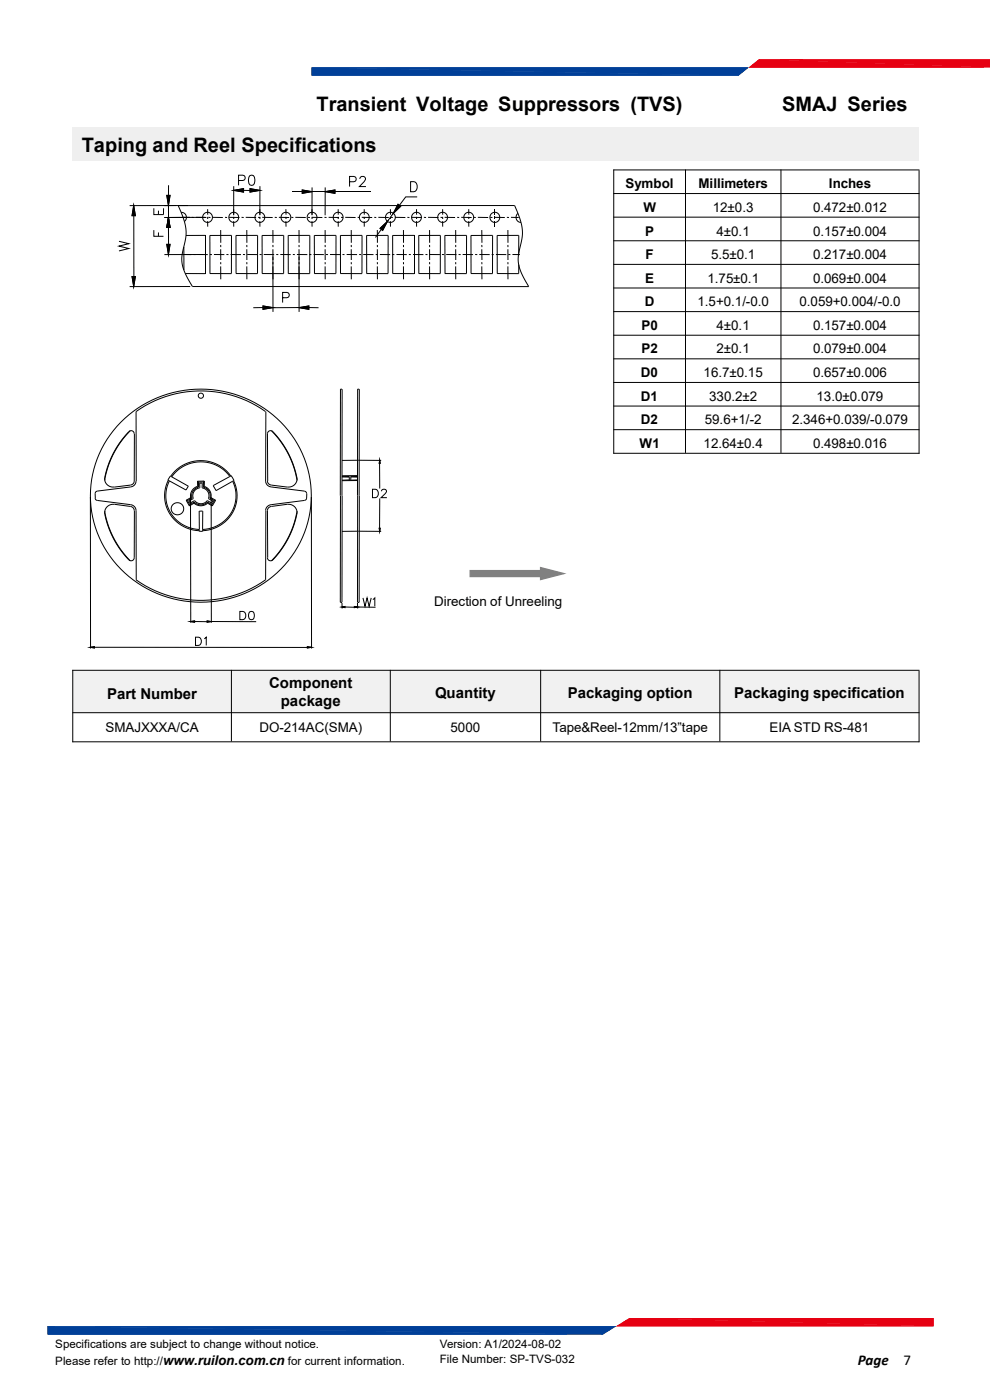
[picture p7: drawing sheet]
<svg xmlns="http://www.w3.org/2000/svg" width="210mm" height="297mm" viewBox="0 0 210 297" stroke-linecap="round" stroke-linejoin="round" font-family="sans-serif">
<path d="M133.6 279.6h64.4" fill="none" stroke="#e60012" stroke-width=".21"/>
<g fill="#e60012">
<path d="M130.7 281.3l2.8-1.7 64.5 1.7z"/>
<path d="M133.6 279.6h64.4v1.7z"/>
</g>
<path d="M10.1 281.4h120.6" fill="none" stroke="#003f98" stroke-width=".21"/>
<path d="M130.7 281.4h67.3" fill="none" stroke="#e60012" stroke-width=".21"/>
<g fill="#003f98">
<path d="M10.1 281.3l117.8 1.8h-117.8z"/>
<path d="M10.1 281.3h120.6l-2.8 1.8z"/>
</g>
<path d="M10.1 283.1h117.8" fill="none" stroke="#003f98" stroke-width=".21"/>
<path d="M161 12.6h49.1" fill="none" stroke="#e60012" stroke-width=".21"/>
<g fill="#e60012">
<path d="M158.8 14.3l2.2-1.7 49.1 1.7z"/>
<path d="M161 12.6h49.1v1.7z"/>
</g>
<path d="M66.1 14.3h92.7" fill="none" stroke="#003f98" stroke-width=".21"/>
<path d="M158.8 14.3h51.3" fill="none" stroke="#e60012" stroke-width=".21"/>
<g fill="#003f98">
<path d="M66.1 14.3l90.6 1.7h-90.6z"/>
<path d="M66.1 14.3h92.7l-2.1 1.7z"/>
</g>
<path d="M66.1 16.1h90.6" fill="none" stroke="#003f98" stroke-width=".21"/>
<path d="M15.4 26.9h179.6v7.1h-179.6z" fill-rule="evenodd" fill="#efefef"/>
<g fill="#f1f1f1">
<path d="M15.5 142.3h33.6v8.9h-33.6z" fill-rule="evenodd"/>
<path d="M49.1 142.3h33.7v8.9h-33.7z" fill-rule="evenodd"/>
<path d="M82.8 142.3h31.9v8.9h-31.9z" fill-rule="evenodd"/>
<path d="M114.7 142.3h38v8.9h-38z" fill-rule="evenodd"/>
<path d="M152.8 142.3h42.1v8.9h-42.1z" fill-rule="evenodd"/>
</g>
<g fill="none" stroke="#000" stroke-width=".21">
<path d="M130.1 36.1h64.9M130.2 36v60.2M145.4 36v60.1M165.7 36v60.1M195 36.1v60.1M130.1 41.1h64.9M130.1 46.1h64.9M130.1 51.1h64.9M130.1 56.1h64.9M130.1 61.1h64.9M130.1 66.1h64.9M130.1 71.1h64.9"/>
<path d="M130.1 76.1h64.9M130.1 81.1h64.9M130.1 86.1h64.9M130.1 91.2h64.9M130.1 96.2h64.9M15.3 142.2h179.7M15.3 151.2h179.7M15.3 157.4h179.7M15.4 142.1v15.4M49.1 142.1v15.2M82.8 142.1v15.2M114.7 142.1v15.2"/>
<path d="M152.7 142.1v15.2M195 142.3v15.2"/>
</g>
<path d="M99.7 121h15v-.6l4.9 1.3-4.9 1.3v-.7h-15z" fill-rule="evenodd" fill="#808080"/>
<path d="M99.7 121.2l.2-.2v1.3l-.2-.1h15.1v.8l-.2-.2 5-1.2v.2l-5-1.3 .2-.1v.8zM99.6 120.9h15.1l-.2 .1v-.8l5.7 1.5-5.7 1.4v-.8l.2 .2h-15.1z" fill="#808080"/>
<path d="M89.6 123.9h35.1v6.9h-35.1z" fill-rule="evenodd" fill="#fff"/>
<g fill="#000">
<path d="M27.2 91.5l.2 .2-2.1 2.5-1.1 1.9-1.3 3-.6 2.2-.2-.1a19.8 19.8 0 0 1 5.1-9.7zM27.5 91.3l.2 .2-2.1 2.4-1.6 2.7-.8 2-.9 3h-.2a19.8 19.8 0 0 1 5.4-10.3zM27.3 91.5a.76 .76 0 0 1 .8-.2 .76 .76 0 0 1 .5 .7h-.2l-.4-.5-.6 .2zM28.8 87.2a23.8 23.8 0 0 1 27.6 0l-.1 .2-3-1.8-3.2-1.4-3.4-.8-3.5-.4-3.5 .2-3.5 .7-3.3 1.2-2 1-2 1.3zM56.9 91.4l.5-.1 .6 .2-.2 .2-.6-.2-.4 .5h-.2zM20.1 105.7h.2l.1 .2 .3 .2-.1 .2-.4-.3zM20.1 104.7h.2v1h-.2zM20.7 106.1l7 .9v.2l-7.1-.9zM20.3 104.2l.3-.1 .1 .2-.3 .2-.1 .2h-.2zM22.1 108.5l.2-.1 .1 .3h-.2zM22.1 101.2l.2 .1 .1 .8 .3 .5 .7 .5 .8 .1v.2a1.88 1.88 0 0 1-2.1-2.2zM22.1 109.1h.2l.6 2.1 1.3 3 1.1 1.9 2.1 2.6-.2 .1a19.8 19.8 0 0 1-5.1-9.7z"/>
<path d="M22.1 108.7h.2l.9 3 1.3 2.9 1.1 1.8 2.1 2.5-.2 .1a20 20 0 0 1-5.4-10.3zM22.2 101.6l.2 .1-.1 .2h-.2zM22.7 107.4l.6-.4 .9-.1v.2l-.8 .1-.7 .5-.3 .5-.1 .9h-.2l.1-.9zM24.2 103.2l3.4-.4 .1 .2-3.4 .4zM27.4 118.7l.6 .1 .4-.5 .2 .1a.77 .77 0 0 1-.5 .6 .77 .77 0 0 1-.8-.1zM28.4 102.1h.2l-.1 .4-.8 .5-.1-.2 .6-.2zM24.3 106.9l3.4 .4-.1 .2-3.4-.4zM28.8 102l.2 .1-.1 .3-.3 .6-.8 .4-.1-.2 .8-.4zM20.6 104.1l7.1-.9v.2l-7 .9zM27.7 107.3l.6 .4 .3 .6h-.2l-.2-.5-.6-.3zM27.8 107l.8 .4 .4 .9h-.2l-.3-.8-.8-.3zM35.7 101.7l-.1 .3z"/>
<path d="M35.7 101.8l.3 .1-.1 .2-.3-.1zM35.6 101.8l.2 .1-.6 1.8-.2 1.9 .4 1.8 .5 1.2 1.1 1.6 1.5 1.2 1.8 .8 2 .3-.1 .2a7.5 7.5 0 0 1-6.6-10.9zM36 101.9l3.5 2-.1 .1-3.5-1.9zM36 101l.2 .1-.5 .8-.2-.1zM35.8 102l.2 .1-.6 1.7-.1 1.8 .3 1.8 .9 1.6 .7 1 1.5 1.1 1.7 .8 1.9 .3-.1 .2a7.3 7.3 0 0 1-6.4-10.4zM36.2 100.9v.3zM36.2 101l.3 .1-.1 .2-.2-.2zM39.5 106l.3 .1-.1 .2-.2-.1zM39.9 103.1l.1 .1-.5 .8-.1-.1zM39.4 106.2l.2-.1 .7 1.2-.2 .1zM39.7 106.3l.1-.2 .6 .9-.2 .1zM36.5 101.1l3.5 1.9-.1 .2-3.5-1.9z"/>
<path d="M40 106.3l.2-.1 .2 .5-.1 .1zM40.1 107.2l1-.5 .1 .1-1 .6zM40.2 107l.2 .1-.1 .3-.2-.1zM40.2 107l.9-.6 .1 .2-.9 .6zM40.3 106.6l.9-.5 .1 .2-.9 .5zM39.4 106l1-.5 .1 .2-1 .5zM40.5 105.5l.2 .1v.2l-.3-.1zM39.7 106.1l.9-.5 .1 .2-.9 .5zM40 106.2l.9-.5 .1 .2-.9 .5zM41.2 106.7l.6 .3 .6 .2 1-.2 .6-.3 .1 .1a2.27 2.27 0 0 1-3 0zM41.3 106.4l.5 .4 .6 .2 1-.2 .5-.4 .2 .2a2.09 2.09 0 0 1-3 0zM41.1 106.5h.2v.3l-.3-.1z"/>
<path d="M41.2 106.3l.2-.2 .4 .4 .8 .3 .6-.1 .7-.6 .2 .2a1.8 1.8 0 0 1-2.9 0zM40.9 103.6l1-.5v.2l-1 .7-.4 .9 .1 .7h-.3l.1-1.1zM42 102l.2 .2-.2 .1-.2-.2zM41.8 102.1h.2v1.1h-.2zM42 103.1l.2 .2-.2 .1-.2-.1zM41.1 103.7l1-.5v.2l-.6 .3-.4 .4-.3 .6v.9l-.2 .1v-1zM42 102.3h.2v1h-.2zM42.3 112.6h.7v.2h-.8zM42.2 112.6l.2 .1zM42.1 112.3h.3v.3h-.3zM41.2 104l.5-.4 .6-.2 .1 .2-.8 .3-.4 .5-.2 .8 .1 .5-.2 .1-.1-.9zM42.3 102.5h.2v1h-.2z"/>
<path d="M42.4 102.4h.5v.2h-.5zM42.9 112.3h.2v.3h-.2zM49.3 102.1h.2a7.3 7.3 0 0 1-6.5 10.3v-.2l1.8-.3 1.7-.7 1.5-1.2 1.1-1.5 .5-1.1 .4-1.7-.2-1.8zM49.5 102l.1-.1a7.5 7.5 0 0 1-6.6 10.8v-.2l1.9-.3 1.7-.8 1.5-1.2 1.2-1.5 .7-1.8 .2-1.8-.3-1.9zM42.2 108.3h.8v.2l-.7 .1zM42.8 102.5h.2v1h-.2zM42.9 112.6l.2 .1zM42.1 102.2h1v.2h-1zM43.1 102.3h.2l-.1 1h-.2zM43.3 102l.1 .1-.2 .2-.1-.1zM43.1 103.3l.2-.2 .1 .2-.2 .1zM41.9 102h1.4v.2h-1.4z"/>
<path d="M43.3 102.1h.2l-.1 1.1h-.2zM43.9 106.5h.2l.1 .2-.3 .1zM44 106.1l.9 .5-.1 .2-.9-.5zM44.1 106.4l.9 .6-.1 .2-.9-.6zM44.1 106.7l1 .5-.1 .2-1-.6zM42.9 103.4a1.78 1.78 0 0 1 1.4 2.4l-.2-.1 .1-.8-.2-.5-.4-.5-.8-.3zM43.2 103.2a1.99 1.99 0 0 1 1.4 2.5l-.2-.1v-.9l-.2-.5-.5-.5-.6-.3zM43.4 103.1a2.2 2.2 0 0 1 1.5 2.5h-.3l.1-.7-.2-.6-.4-.5-.8-.5zM44.5 105.6l.2-.1 .1 .2-.2 .1zM44.9 107.1l.2-.1v.3l-.2 .1zM45.1 106.2l.1 .1-.2 .5-.2-.1zM45.4 106.2l.1 .1-.5 .8-.1-.1z"/>
<path d="M44.3 105.7l.9 .5-.1 .2-.9-.5zM45.6 106.1l.2 .1-.7 1.2-.2-.1zM45.1 103.1l.2-.1 .6 1-.2 .1zM44.6 105.6l.9 .5-.1 .2-.9-.5zM44.8 105.5l1 .5-.1 .2-1-.5zM45.4 106.1l.3-.1 .1 .2-.3 .1zM45.8 104l3.5-2 .1 .2-3.5 2zM37.2 100.1a7.8 7.8 0 0 1 11.6 .9l-.1 .1-1.3-1.4-1.1-.7-1.8-.7-1.3-.2-1.9 .1-1.9 .6-1.6 1-1.3 1.4-.2-.1zM45.2 102.9l3.5-1.9 .1 .2-3.5 1.9zM37 99.9a7.9 7.9 0 0 1 12 1l-.1 .1-.9-1-1.6-1.2-1.9-.7-1.3-.3-2 .1-1.9 .7-1.7 1-1.3 1.5-.2-.1zM48.9 100.8l.1 .2zM48.7 101l.2-.1 .1 .2-.2 .1z"/>
<path d="M49.3 102l.2-.1 .1 .2-.2 .1zM48.9 101l.2-.2 .6 1.1-.2 .1zM49.5 101.9l.2 .1zM56.2 102.1l.2-.1 .4 .8 .7 .4v.2l-.9-.4zM56.6 118.4l.2-.1 .4 .5 .6-.1 .2 .2a.78 .78 0 0 1-.9 .1 .78 .78 0 0 1-.5-.6zM56.6 102.1h.2l.2 .4 .6 .3-.1 .2-.6-.3zM62.9 108.7h.2a19.9 19.9 0 0 1-5.4 10.3l-.2-.1 2.1-2.5 1.6-2.7 .8-2zM57.5 107l7.1-.9v.2l-7.1 .9zM56.6 107.4l.9-.4v.2l-.7 .3-.4 .8h-.2zM57.6 102.8l3.4 .4-.1 .2-3.3-.4zM56.9 107.7l.6-.4 .1 .2-.5 .3-.3 .5h-.2zM62.9 109.1h.2a19.8 19.8 0 0 1-5.1 9.7l-.2-.1 1.5-1.7 1.7-2.8 .9-2z"/>
<path d="M57.6 107.3l3.3-.4 .1 .2-3.4 .4zM62.9 101.3l.2-.1a1.88 1.88 0 0 1-2.1 2.2v-.2l.8-.1 .7-.5 .3-.5zM57.5 91.5l.2-.2a19.8 19.8 0 0 1 5.4 10.3h-.2l-.9-3-1.3-2.9-1.8-2.6zM57.8 91.7l.2-.2a19.8 19.8 0 0 1 5.1 9.7l-.2 .1-1-3.2-.9-2-1.7-2.8zM61 106.9a1.91 1.91 0 0 1 2.1 2.2h-.2l-.1-.9-.3-.5-.7-.5-.8-.1zM62.9 108.4l.2 .1v.2h-.2zM62.9 101.7l.2-.1v.3h-.2zM64.9 105.6l.2 .1-.1 .3-.4 .3-.1-.2 .4-.2zM57.5 103.2l7.1 .9v.2l-7.1-.9zM64.6 104.1l.4 .3 .1 .3h-.2v-.2l-.4-.2zM65 104.7h.2v1h-.3zM28.9 122.9l3 1.8 3.2 1.4 3.4 .8 3.5 .4 3.5-.2 3.5-.7 3.2-1.2 2.1-1 2-1.3 .1 .2a23.9 23.9 0 0 1-27.6 0z"/>
<path d="M42.2 83.9a.45 .45 0 0 0 .9 0 .45 .45 0 0 0-.9 0zM42 83.9a.66 .66 0 0 1 1.3 0 .66 .66 0 0 1-1.3 0z"/>
<path d="M36.5 107.9a1.2 1.2 0 0 0 2.4 0 1.2 1.2 0 0 0-2.4 0zM36.2 107.9a1.45 1.45 0 0 1 2.9 0 1.45 1.45 0 0 1-2.9 0z"/>
<path d="M25.7 89.7l-1.5 1.7-1.4 1.9-1.1 1.9-1 2.1-.7 2.2-.5 2.2-.2 2.3v2.3l.2 2.3 .5 2.2 .7 2.2 1 2.1 1.1 1.9 1.4 1.9 1.5 1.7 1.7 1.6 2.9 2 2 1.1 2.2 1 2.3 .6 2.3 .5 2.3 .2h2.4l2.3-.2 2.3-.5 2.3-.6 2.2-1 2-1.1 2-1.3 1.8-1.4 1.6-1.7 1.4-1.8 1.3-1.9 1.5-3.1 .7-2.2 .5-2.2 .2-2.3v-2.3l-.2-2.3-.5-2.2-.7-2.2-.9-2.1-1.2-1.9-1.3-1.9-2.4-2.5-1.8-1.5-2-1.3-2-1.1-2.2-.9-2.2-.7-2.4-.5-2.3-.2h-2.4l-2.3 .2-2.3 .5-3.4 1.1-2.1 1-2 1.2-1.9 1.4zM25.5 89.5a23.9 23.9 0 0 1 39.2 7.8 22.6 22.6 0 0 1-17.4 30.1 23.3 23.3 0 0 1-28.2-22.2 22.3 22.3 0 0 1 6.4-15.7z"/>
</g>
<path d="M56.4 87.3v14.8M56.8 92v10.1M56.4 108.3v14.7M56.8 108.3v10" fill="none" stroke="#000" stroke-width=".26"/>
<path d="M28.5 92v10.1M28.9 87.3v14.8M19.2 105.4v32.2M28.5 108.3v10M28.9 108.3v14.7M42.3 108.4v3.9M43 108.4v3.9M66.1 105.4v32.2M20 137.3h45.2" fill="none" stroke="#000" stroke-width=".25"/>
<path d="M19.2 137.3l.8-.1v.3z" fill="#f00"/>
<g fill="#000">
<path d="M18.5 137.3l1.6-.2v.5zM19.2 137.2l.8 .2-.1 .1v-.3l.1 .1-.8 .1z"/>
<path d="M18.5 137.3l1.6-.2v.5zM19.2 137.2l.8 .2-.1 .1v-.3l.1 .1-.8 .1z"/>
</g>
<path d="M19.2 137.3l.8-.1v.3z" fill="#000"/>
<path d="M65.2 137.2l.8 .1-.8 .2z" fill="#f00"/>
<g fill="#000">
<path d="M43.3 135.4l.6-.5v2h-.3v-1.7l.2 .1-.4 .3z"/>
<path d="M41.4 135.1h.7a1.02 1.02 0 0 1 .7 1 1.02 1.02 0 0 1-.7 .9h-.7zM41.6 135.2v1.7l-.1-.1h.6l.3-.2 .2-.7-.3-.5-.8-.1z"/>
<path d="M65.2 137.3l.1-.1v.3l-.1-.1 .8-.2v.2zM65.1 137.1l1.6 .2-1.6 .3z"/>
<path d="M65.2 137.3l.1-.1v.3l-.1-.1 .8-.2v.2zM65.1 137.1l1.6 .2-1.6 .3z"/>
</g>
<path d="M65.2 137.2l.8 .1-.8 .2z" fill="#000"/>
<path d="M44.8 105.5v26.6M41.3 131.9h2.6M44.8 131.9h9.5" fill="none" stroke="#000" stroke-width=".25"/>
<path d="M40.4 105.4v26.7" fill="none" stroke="#000" stroke-width=".26"/>
<path d="M40.4 131.9l.9-.2v.3z" fill="#f00"/>
<g fill="#000">
<path d="M39.7 131.9l1.7-.3v.5zM40.4 131.8l.9 .1-.1 .1v-.3l.1 .1-.9 .2z"/>
<path d="M39.7 131.9l1.7-.3v.5zM40.4 131.8l.9 .1-.1 .1v-.3l.1 .1-.9 .2z"/>
</g>
<path d="M40.4 131.9l.9-.2v.3z" fill="#000"/>
<path d="M43.9 131.7l.9 .2-.9 .1z" fill="#f00"/>
<g fill="#000">
<path d="M72.2 82.5l.3-.1 .1 .3h-.4zM75.8 82.5l.4-.1v.3h-.4zM72.5 101.1h1.6v.2h-1.6zM72.5 101.8l1.6-.1v.2l-1.6 .1zM72.5 101h1.6v.2h-1.6zM74 101.1h.2v.8h-.2zM74.4 101.1h1.4v.2h-1.4zM74.3 101.1h.2v.8h-.2zM74.4 101.8l1.4-.1v.2l-1.4 .1zM74.4 101h1.4v.2h-1.4zM72.2 127.7h.4l-.1 .2h-.3zM75.8 127.7h.4v.2h-.4z"/>
<path d="M43.9 131.8l.2-.1v.3l-.2-.1 .9-.1v.2zM43.8 131.6l1.7 .3-1.7 .2z"/>
<path d="M43.9 131.8l.2-.1v.3l-.2-.1 .9-.1v.2zM43.8 131.6l1.7 .3-1.7 .2z"/>
<path d="M50.8 129.6h.7a1.02 1.02 0 0 1 .8 1 1.02 1.02 0 0 1-.8 1h-.7zM50.9 129.8l.1-.1v1.8l-.1-.1 .8-.1 .3-.5-.1-.8-.4-.2z"/>
<path d="M53 129.9l-.2 .6 .1 .6 .2 .2h.5l.2-.6v-.6l-.2-.2zM52.9 129.7a.74 .74 0 0 1 1.1 .3 .93 .93 0 0 1 0 1.1 .93 .93 0 0 1-1.1 .4 1.38 1.38 0 0 1 0-1.8z"/>
</g>
<path d="M43.9 131.7l.9 .2-.9 .1z" fill="#000"/>
<path d="M72.2 82.6v45.2M72.5 97.7h3.3M72.6 82.6v45.2M75.8 82.6v45.2M76 97.7h4.9M76.2 82.6v45.2M80.5 98.3v5.3M72.5 112.7h3.3M72.5 102h3.3M72.5 100.9h3.3M76 112.7h4.9M80.5 105.7v6.4" fill="none" stroke="#000" stroke-width=".25"/>
<path d="M80.6 97.6v.7h-.2z" fill="#f00"/>
<g fill="#000">
<path d="M80.4 97.7h.2v.6l-.2-.1h.2l-.1 .1zM80.5 96.9l.3 1.5h-.5z"/>
<path d="M80.4 97.7h.2v.6l-.2-.1h.2l-.1 .1zM80.5 96.9l.3 1.5h-.5z"/>
</g>
<path d="M80.6 97.6v.7h-.2z" fill="#000"/>
<path d="M80.4 112.1h.2v.6z" fill="#f00"/>
<g fill="#000">
<path d="M80.9 103.9a.69 .69 0 0 1 1.2 .2l-.3 .7-.9 .9-.1-.2h1.3v.2h-1.5l1.3-1.4-.3-.4h-.3l-.3 .3h-.2zM72.4 127.9h.2l.1 1.2h-.2zM75.7 127.9h.2l.1 1.2h-.2z"/>
<path d="M78.9 103.7h.7a1.04 1.04 0 0 1 .8 1 1.04 1.04 0 0 1-.8 1h-.7zM79 103.9l.1-.1v1.8l-.1-.1 .8-.1 .3-.5v-.6l-.3-.4z"/>
<path d="M80.3 112h.5l-.3 1.4zM80.5 112.1l.1 .1h-.2l.2-.1v.6h-.2z"/>
<path d="M80.3 112h.5l-.3 1.4zM80.5 112.1l.1 .1h-.2l.2-.1v.6h-.2z"/>
</g>
<path d="M80.4 112.1h.2v.6z" fill="#000"/>
<path d="M73.2 128.8h2M75.8 128.8h3.9" fill="none" stroke="#000" stroke-width=".26"/>
<path d="M72.6 128.8l.6-.1v.2z" fill="#f00"/>
<g fill="#000">
<path d="M72 128.8l1.3-.3v.5zM72.6 128.7l.6 .1-.1 .1v-.2l.1 .1-.6 .1z"/>
<path d="M72 128.8l1.3-.3v.5zM72.6 128.7l.6 .1-.1 .1v-.2l.1 .1-.6 .1z"/>
</g>
<path d="M72.6 128.8l.6-.1v.2z" fill="#000"/>
<path d="M75.2 128.7l.6 .1-.6 .1z" fill="#f00"/>
<g fill="#000">
<path d="M38.6 46h1.7l-.1 .2h-1.6zM39 53.9h1.6v.2h-1.6zM40.7 46h.4v.2h-.4zM41 53.9h.5l-.1 .2h-.4zM43.9 44.4h.3v1.1h-.2zM43.9 46h.3v.5h-.2zM43.9 46.9h.3v1.2h-.2zM44.2 46h.5l-.1 .2h-.4zM44.5 53.9h.5v.2h-.5zM46.7 52h.2v.4h-.2zM46.7 55.6h.2v.5h-.2zM47.7 46h.5v.2h-.5z"/>
<path d="M48 53.9h.5v.2h-.5zM49.5 44.4h.2v1.1h-.2zM49.5 46h.2v.5h-.2zM49.5 46.9h.2v1.2h-.2zM51.2 46h.5v.2h-.5zM51.5 53.9h.5v.2h-.5zM51.7 40.3h1.3v.2h-1.3zM52.2 52h.3v.4h-.2zM52.2 55.6h.3v.5h-.2zM54.8 46h.4v.2h-.5zM55.1 53.9h.4v.2h-.4zM55 44.4h.2v1.1h-.2z"/>
<path d="M55 46h.2v.5h-.2zM55 46.9h.2v1.2h-.2zM57.8 52h.2v.4h-.2zM57.8 55.6h.2v.5h-.2zM58.3 46h.4v.2h-.4zM58.6 53.9h.4v.2h-.4zM60.5 46h.2l.1 .5h-.2zM60.5 44.4h.2l.1 1.1h-.2zM60.5 46.9h.2l.1 1.2h-.2zM61.8 46h.4v.2h-.4zM62.1 53.9h.5l-.1 .2h-.4zM63.3 52h.2l.1 .4h-.3z"/>
<path d="M63.3 55.6h.2l.1 .5h-.3zM65.3 46h.4v.2h-.4zM65.6 53.9h.5v.2h-.5zM66.1 44.4h.2v1.1h-.2zM66.1 46h.2v.5h-.2zM66.1 46.9h.2v1.2h-.2zM68.8 46h.5v.2h-.5zM68.9 52h.2v.4h-.2zM68.9 55.6h.2v.5h-.2zM69.1 53.9h.5v.2h-.5zM71.6 44.4h.2l.1 1.1h-.3zM71.6 46h.2l.1 .5h-.3z"/>
<path d="M71.6 46.9h.2l.1 1.2h-.3zM72.3 46h.5v.2h-.5zM72.7 53.9h.4v.2h-.4zM74.4 52h.2v.4h-.2zM74.4 55.6h.2v.5h-.2zM75.9 46h.4v.2h-.4zM76.2 53.9h.4v.2h-.4zM77.2 44.4h.2v1.1h-.2zM77.2 46h.2v.5h-.2zM77.2 46.9h.2v1.2h-.2zM79.4 46h.4v.2h-.4zM79.7 53.9h.4v.2h-.4z"/>
<path d="M79.9 52h.3v.4h-.2zM79.9 55.6h.3v.5h-.2zM82.9 46h.4v.2h-.4zM82.7 44.4h.2v1.1h-.2zM82.7 46h.2v.5h-.2zM82.7 46.9h.2v1.2h-.2zM83.2 53.9h.5v.2h-.5zM85.5 52h.2v.4h-.2zM85.5 55.6h.2v.5h-.2zM86.4 46h.5l-.1 .2h-.4zM86.7 53.9h.5l-.1 .2h-.4zM88.2 44.4h.3v1.1h-.2z"/>
<path d="M88.2 46h.3v.5h-.2zM88.2 46.9h.3v1.2h-.2zM89.9 46h.5v.2h-.5zM90.3 53.9h.4v.2h-.4zM91 52h.2v.4h-.2zM91 55.6h.2v.5h-.2zM93.5 46h.4v.2h-.5zM93.8 53.9h.4v.2h-.5zM93.8 44.4h.2v1.1h-.2zM93.8 46h.2v.5h-.2zM93.8 46.9h.2v1.2h-.2zM96.6 52h.2v.4h-.2z"/>
<path d="M96.6 55.6h.2v.5h-.2zM97 46h.4v.2h-.4zM97.3 53.9h.4v.2h-.4zM99.3 44.4h.2l.1 1.1h-.3zM99.3 46h.2l.1 .5h-.3zM99.3 46.9h.2l.1 1.2h-.3zM100.5 46h.4v.2h-.4zM100.8 53.9h.5l-.1 .2h-.4zM102.1 52h.2v.4h-.2zM102.1 55.6h.2v.4l-.2 .1zM104 46h.5l-.1 .2h-.4zM104.3 53.9h.4v.2h-.4z"/>
<path d="M104.9 44.4h.2v1.1h-.2zM104.9 46h.2v.5h-.2zM104.9 46.9h.2v1.2h-.2zM107.5 46h.5v.2h-.5zM107.8 53.9h.5v.2h-.5zM107.6 52h.2l.1 .4h-.2zM107.6 55.6h.2l.1 .5h-.2zM108.4 46h1.6v.2h-1.6zM108.7 53.9h1.6v.2h-1.6zM109.9 56.1h.3l-.1 1.9h-.2zM76.9 126.9l.2-.1 .4 1.8h-.2l.6-2.2 .5 2.2h-.2l.4-1.8 .2 .1-.5 2.2-.5-2.2h.2l-.6 2.2zM79 127.1l.6-.5v2h-.2v-1.8l.2 .1-.5 .4z"/>
<path d="M75.2 128.8l.1-.1v.2l-.1-.1 .6-.1v.2zM75.1 128.5l1.3 .3-1.3 .2z"/>
<path d="M75.2 128.8l.1-.1v.2l-.1-.1 .6-.1v.2zM75.1 128.5l1.3 .3-1.3 .2z"/>
</g>
<path d="M75.2 128.7l.6 .1-.6 .1z" fill="#000"/>
<g fill="none" stroke="#000" stroke-width=".23">
<path d="M49.6 39.5v6.2M55.1 39.5v6.2M41.9 54h2.2M45.4 54h2.2M46.8 48.8v2.7M46.8 52.9v2.3M46.8 56.5v2.7M48.9 54h2.2M52.4 48.8v2.7M52.4 52.9v2.3M52.4 56.5v2.7M52.4 54h2.2"/>
<path d="M55.9 54h2.3M57.9 48.8v2.7M57.9 52.9v2.3M57.9 56.5v2.7M59.5 54h2.2M63 54h2.2M63.4 48.8v2.7M63.4 52.9v2.3M63.4 56.5v2.7M66.5 54h2.2M66.7 58h4.6M69 48.8v2.7"/>
<path d="M69 52.9v2.3M69 56.5v2.7M70 54h2.2M73.5 54h2.2M74.5 48.8v2.7M74.5 52.9v2.3M74.5 56.5v2.7M77 54h2.2M77.8 49.9h4.5v8.1M80.1 48.8v2.7M80.1 52.9v2.3M80.1 56.5v2.7"/>
<path d="M80.6 54h2.2M84.1 54h2.2M85.6 48.8v2.7M85.6 52.9v2.3M85.6 56.5v2.7M87.6 54h2.2M87.9 49.9h-4.6v8.1h4.6M88.8 49.9h4.6v8.1h-4.6zM91.1 54h2.2M91.1 48.8v2.7M91.1 52.9v2.3M91.1 56.5v2.7"/>
<path d="M94.4 49.9h4.6v8.1h-4.6M94.6 54h2.2M96.7 48.8v2.7M96.7 52.9v2.3M96.7 56.5v2.7M98.1 54h2.2M99.9 49.9h4.6v8.1h-4.6zM101.7 54h2.2M105.2 54h2.2M107.7 48.8v2.7M107.7 52.9v2.3M107.7 56.5v2.7"/>
<path d="M110 53.8v-3.9h-4.5v8.1h4.5"/>
</g>
<path d="M87.9 49.9v8.1" fill="none" stroke="#000" stroke-width=".21"/>
<g fill="none" stroke="#000" stroke-width=".25">
<path d="M41.6 46.1h2.2M45.1 46.1h2.2M48.6 46.1h2.2M52.1 46.1h2.2M55.6 46.1h2.2M59.2 46.1h2.1M62.7 46.1h2.2M66.2 46.1h2.2M69.7 46.1h2.2M73.2 46.1h2.2M76.7 46.1h2.3M80.3 46.1h2.2"/>
<path d="M83.8 46.1h2.2M87.3 46.1h2.2M90.8 46.1h2.2M94.3 46.1h2.2M94.4 49.9v8.1M97.8 46.1h2.2M101.4 46.1h2.2M102.2 48.8v2.7M102.2 52.9v2.3M102.2 56.5v2.8M104.9 46.1h2.2"/>
</g>
<path d="M49.6 40.4l2-.4v.8z" fill="#f00"/>
<g fill="#000">
<path d="M48.9 40.4l2.9-.5v1zM49.6 40.3l2.1 .3-.1 .1v-.7l.1 .1-2.1 .4z"/>
<path d="M48.9 40.4l2.9-.5v1zM49.6 40.3l2.1 .3-.1 .1v-.7l.1 .1-2.1 .4z"/>
</g>
<path d="M49.6 40.4l2-.4v.8z" fill="#000"/>
<path d="M53 40l2.1 .4-2.1 .4z" fill="#f00"/>
<g fill="#000">
<path d="M50.5 37.1h1a.67 .67 0 0 1 .6 .6 .67 .67 0 0 1-.6 .7h-.9v-.2l1.1-.1 .2-.3-.1-.4-.3-.1h-.9l.1-.1v2.1h-.2z"/>
<path d="M53 37.4l-.2 .7 .1 .7 .2 .4h.6l.3-.8-.1-.8-.2-.3zM52.9 37.2a.76 .76 0 0 1 1.2 .3 1.97 1.97 0 0 1-.3 1.8 .76 .76 0 0 1-1.1-.4 1.99 1.99 0 0 1 .2-1.7z"/>
<path d="M53 40.1l.1-.1v.7l-.1-.1 2.1-.3v.2zM52.9 39.9l2.8 .5-2.8 .5z"/>
<path d="M53 40.1l.1-.1v.7l-.1-.1 2.1-.3v.2zM52.9 39.9l2.8 .5-2.8 .5z"/>
</g>
<path d="M53 40l2.1 .4-2.1 .4z" fill="#000"/>
<path d="M66.2 39.8v5.9M69 39.8v5.9" fill="none" stroke="#000" stroke-width=".23"/>
<path d="M62 40.7h2.1M66.2 40.7h2.8M71 40.7h7.7" fill="none" stroke="#000" stroke-width=".21"/>
<path d="M64.1 40.3l2.1 .3-2.1 .4z" fill="#f00"/>
<g fill="#000">
<path d="M64.1 40.4l.1-.1v.7l-.1-.1 2.1-.3v.2zM64 40.2l2.8 .5-2.8 .4z"/>
<path d="M64.1 40.4l.1-.1v.7l-.1-.1 2.1-.3v.2zM64 40.2l2.8 .5-2.8 .4z"/>
</g>
<path d="M64.1 40.3l2.1 .3-2.1 .4z" fill="#000"/>
<path d="M69 40.6l2-.3v.7z" fill="#f00"/>
<g fill="#000">
<path d="M74 37.3h1.1a.67 .67 0 0 1 .6 .7 .67 .67 0 0 1-.6 .7h-.9v-.2l1.1-.1 .2-.3-.1-.4-.4-.2h-.8l.1-.1v2.2h-.3zM76.5 37.4l.7-.1a.72 .72 0 0 1 .5 .6 .72 .72 0 0 1-.4 .7l-1 1.1-.1-.2h1.4v.2h-1.6l1.4-1.7-.1-.3-.2-.2h-.4l-.3 .4h-.2zM80.8 48.6l.2 .1-1.3 1.7-.1-.1zM83.3 45.2l.2 .1-1.2 1.7-.2-.1zM86 41.7h2.5v.2l-2.3-.1-1.4 1.8-.2-.1z"/>
<path d="M87 38.4h.8a1.25 1.25 0 0 1 .8 1.2 1.25 1.25 0 0 1-.8 1.2h-.8zM87.1 38.6l.1-.1v2.2l-.1-.1 .9-.1 .4-.7-.2-.9-.4-.3z"/>
<path d="M68.3 40.7l2.9-.5v.9zM69 40.6l2.1 .3-.2 .1v-.7l.2 .1-2.1 .4z"/>
<path d="M68.3 40.7l2.9-.5v.9zM69 40.6l2.1 .3-.2 .1v-.7l.2 .1-2.1 .4z"/>
</g>
<path d="M69 40.6l2-.3v.7z" fill="#000"/>
<path d="M80.6 48.4l1.6-1.4-1 1.9z" fill="#f00"/>
<g fill="#000">
<path d="M82.1 46.9l.2 .1-1.6 1.5v-.1l.5 .4h-.1zM80.5 48.5l2.1-2-1.4 2.5z"/>
<path d="M82.1 46.9l.2 .1-1.6 1.5v-.1l.5 .4h-.1zM80.5 48.5l2.1-2-1.4 2.5z"/>
</g>
<path d="M80.6 48.4l1.6-1.4-1 1.9z" fill="#000"/>
<path d="M84.5 43.3l.5 .5-1.6 1.5z" fill="#f00"/>
<g fill="#000">
<path d="M37.7 43.6h.2l.5 1a10 10 0 0 1 .6 8.3l-.3 1.9 .1 1.6 .7 1.8 1.4 2.5-.2 .1-.6-1a8.3 8.3 0 0 1-1.1-8.1l.4-1.9-.1-1.6-.5-1.9zM109.1 43.6h.2l.4 1a9.9 9.9 0 0 1 .8 7.7l-.5 2.2 .1 1.6 .7 2.1 1.4 2.5-.1 .1-.6-1a8.4 8.4 0 0 1-1.1-8.1l.3-1.9-.1-1.6-.5-1.9z"/>
<path d="M84.4 43.2l.7 .6-2.1 2zM84.4 43.4h.1l-1 1.9-.1-.1 1.5-1.5v.2z"/>
<path d="M84.4 43.2l.7 .6-2.1 2zM84.4 43.4h.1l-1 1.9-.1-.1 1.5-1.5v.2z"/>
</g>
<path d="M84.5 43.3l.5 .5-1.6 1.5z" fill="#000"/>
<path d="M35.7 39.3v2.2M34.9 43.6h2.5M35.7 43.6v2.5M35.7 48.3v2.1" fill="none" stroke="#000" stroke-width=".23"/>
<path d="M34.9 46.1h5.4" fill="none" stroke="#000" stroke-width=".25"/>
<path d="M35.4 41.4h.7l-.4 2.2z" fill="#f00"/>
<g fill="#000">
<path d="M35.3 41.3h.9l-.5 3zM35.5 41.4l.3 2.2h-.2l.4-2.2 .1 .2h-.7z"/>
<path d="M35.3 41.3h.9l-.5 3zM35.5 41.4l.3 2.2h-.2l.4-2.2 .1 .2h-.7z"/>
</g>
<path d="M35.4 41.4h.7l-.4 2.2z" fill="#000"/>
<path d="M35.7 46.1l.4 2.2h-.7z" fill="#f00"/>
<g fill="#000">
<path d="M33.5 44.7h.2v.8h-.2zM32.5 44.2h.2v1.3l-.1-.1h2.1v.2h-2.2zM34.6 44.2h.2v1.3h-.2z"/>
<path d="M35.6 46.1h.2l-.3 2.2-.1-.1h.7l-.1 .1zM35.7 45.4l.5 3h-.9z"/>
<path d="M35.6 46.1h.2l-.3 2.2-.1-.1h.7l-.1 .1zM35.7 45.4l.5 3h-.9z"/>
</g>
<path d="M34.9 46.1h8.7" fill="none" stroke="#000" stroke-width=".25"/>
<path d="M34.9 54h8.2M35.7 48.3v3.5" fill="none" stroke="#000" stroke-width=".23"/>
<path d="M35.7 46.1l.4 2.2h-.7z" fill="#f00"/>
<g fill="#000">
<path d="M35.6 46.1h.2l-.3 2.2-.1-.1h.7l-.1 .1zM35.7 45.4l.5 3h-.9z"/>
<path d="M35.6 46.1h.2l-.3 2.2-.1-.1h.7l-.1 .1zM35.7 45.4l.5 3h-.9z"/>
</g>
<path d="M35.7 46.1l.4 2.2h-.7z" fill="#000"/>
<path d="M35.4 51.9h.7l-.4 2.1z" fill="#f00"/>
<g fill="#000">
<path d="M33.5 49.3h.2v.8h-.2zM32.5 48.8h.2v1.3l-.1-.1h2.1v.2h-2.2z"/>
<path d="M35.3 51.7h.9l-.5 3zM35.5 51.8l.3 2.2h-.2l.4-2.2 .1 .1h-.7z"/>
<path d="M35.3 51.7h.9l-.5 3zM35.5 51.8l.3 2.2h-.2l.4-2.2 .1 .1h-.7z"/>
</g>
<path d="M35.4 51.9h.7l-.4 2.1z" fill="#000"/>
<path d="M27.5 43.6h12.4M28.4 45.8v12.9M27.5 60.8h12.9" fill="none" stroke="#000" stroke-width=".23"/>
<path d="M28.4 43.6l.3 2.2h-.7z" fill="#f00"/>
<g fill="#000">
<path d="M28.3 43.6h.2l-.4 2.2-.1-.2h.7l-.1 .2zM28.4 42.9l.4 3h-.9z"/>
<path d="M28.3 43.6h.2l-.4 2.2-.1-.2h.7l-.1 .2zM28.4 42.9l.4 3h-.9z"/>
</g>
<path d="M28.4 43.6l.3 2.2h-.7z" fill="#000"/>
<path d="M28 58.7h.7l-.3 2.1z" fill="#f00"/>
<g fill="#000">
<path d="M25.3 51.1l2.5 .6-2.5 .6v-.2l2.5 .6-2.5 .6-.1-.2 2.1-.5v.2l-2.5-.6 2.5-.6v.2l-2.1-.5z"/>
<path d="M27.9 58.6h.9l-.4 2.8zM28.1 58.6l.4 2.2h-.2l.3-2.2 .1 .2h-.7z"/>
<path d="M27.9 58.6h.9l-.4 2.8zM28.1 58.6l.4 2.2h-.2l.3-2.2 .1 .2h-.7z"/>
</g>
<path d="M28 58.7h.7l-.3 2.1z" fill="#000"/>
<path d="M57.9 54.4v11.8M63.4 54.4v11.8" fill="none" stroke="#000" stroke-width=".23"/>
<path d="M53.7 65.3h2.1M57.9 65.3h5.5M65.5 65.3h2.1" fill="none" stroke="#000" stroke-width=".25"/>
<path d="M63.4 65.3l2.1-.4v.7z" fill="#f00"/>
<g fill="#000">
<path d="M62.8 65.3l2.8-.5v.9zM63.4 65.2l2.1 .3-.1 .1v-.7l.1 .1-2.1 .4z"/>
<path d="M62.8 65.3l2.8-.5v.9zM63.4 65.2l2.1 .3-.1 .1v-.7l.1 .1-2.1 .4z"/>
</g>
<path d="M63.4 65.3l2.1-.4v.7z" fill="#000"/>
<path d="M55.8 64.9l2.1 .4-2.1 .3z" fill="#f00"/>
<g fill="#000">
<path d="M38.4 44.9a1.18 1.18 0 0 1 1.2 .8 1.18 1.18 0 0 1-.4 1.4l-.2-.2 .4-.5v-.6l-.4-.5-.6-.1zM109.7 45.3l.1-.1 .1 .1-.3 .5v.6l.4 .5 .5 .2v.2a1.19 1.19 0 0 1-1.1-.7 1.19 1.19 0 0 1 .3-1.3zM59.8 61.9h1.1a.67 .67 0 0 1 .6 .7 .67 .67 0 0 1-.6 .7h-.9v-.2l1.1-.1 .2-.3-.1-.4-.4-.2h-.8l.1-.1v2.2h-.3z"/>
<path d="M43.1 46.1a.95 .95 0 0 0 1.9 0 .95 .95 0 0 0-1.9 0zM42.8 46.1a1.2 1.2 0 0 1 2.4 0 1.2 1.2 0 0 1-2.4 0z"/>
<path d="M48.6 46.1a.95 .95 0 0 0 1.9 0 .95 .95 0 0 0-1.9 0zM48.4 46.1a1.16 1.16 0 0 1 2.3 0 1.16 1.16 0 0 1-2.3 0z"/>
<path d="M54.2 46.1a.95 .95 0 0 0 1.9 0 .95 .95 0 0 0-1.9 0zM53.9 46.1a1.2 1.2 0 0 1 2.4 0 1.2 1.2 0 0 1-2.4 0z"/>
<path d="M59.7 46.1a.95 .95 0 0 0 1.9 0 .95 .95 0 0 0-1.9 0zM59.5 46.1a1.16 1.16 0 0 1 2.3 0 1.16 1.16 0 0 1-2.3 0z"/>
<path d="M65.2 46.1a.95 .95 0 0 0 1.9 0 .95 .95 0 0 0-1.9 0zM65 46.1a1.16 1.16 0 0 1 2.3 0 1.16 1.16 0 0 1-2.3 0z"/>
<path d="M70.8 46.1a.96 .96 0 0 0 1.9 0 .96 .96 0 0 0-1.9 0zM70.5 46.1a1.2 1.2 0 0 1 2.4 0 1.2 1.2 0 0 1-2.4 0z"/>
<path d="M76.3 46.1a.95 .95 0 0 0 1.9 0 .95 .95 0 0 0-1.9 0zM76.1 46.1a1.16 1.16 0 0 1 2.3 0 1.16 1.16 0 0 1-2.3 0z"/>
<path d="M81.8 46.1a1 1 0 0 0 2 0 1 1 0 0 0-2 0zM81.6 46.1a1.2 1.2 0 0 1 2.4 0 1.2 1.2 0 0 1-2.4 0z"/>
<path d="M87.4 46.1a.95 .95 0 0 0 1.9 0 .95 .95 0 0 0-1.9 0zM87.2 46.1a1.16 1.16 0 0 1 2.3 0 1.16 1.16 0 0 1-2.3 0z"/>
<path d="M92.9 46.1a.95 .95 0 0 0 1.9 0 .95 .95 0 0 0-1.9 0zM92.7 46.1a1.16 1.16 0 0 1 2.3 0 1.16 1.16 0 0 1-2.3 0z"/>
<path d="M98.5 46.1a.95 .95 0 0 0 1.9 0 .95 .95 0 0 0-1.9 0zM98.2 46.1a1.2 1.2 0 0 1 2.4 0 1.2 1.2 0 0 1-2.4 0z"/>
<path d="M104 46.1a.95 .95 0 0 0 1.9 0 .95 .95 0 0 0-1.9 0zM103.8 46.1a1.16 1.16 0 0 1 2.3 0 1.16 1.16 0 0 1-2.3 0z"/>
<path d="M55.8 65l.1-.1v.7l-.1-.1 2.1-.3v.2zM55.7 64.8l2.8 .5-2.8 .4z"/>
<path d="M55.8 65l.1-.1v.7l-.1-.1 2.1-.3v.2zM55.7 64.8l2.8 .5-2.8 .4z"/>
</g>
<path d="M55.8 64.9l2.1 .4-2.1 .3z" fill="#000"/>
<g fill="none" stroke="#000" stroke-width=".23">
<path d="M37.8 43.6h71.4M39 52.4v4.9M39.3 58h4.3M39.5 49.9h4.1M44.5 49.9h4.6v8.1h-4.6M44.5 49.9v8.1M50.1 49.9h4.5v8.1h-4.5zM55.6 49.9h4.6v8.1h-4.6M55.6 49.9v8.1M61.1 49.9h4.6v8.1h-4.6zM66.7 49.9h4.6v8.1M72.2 49.9h4.6v8.1h-4.6z"/>
<path d="M77.8 58h4.5M77.8 49.9v8.1M40.8 60.8h71.3"/>
</g>
<path d="M43.6 49.9v8.1" fill="none" stroke="#000" stroke-width=".21"/>
<path d="M66.7 49.9v8.1" fill="none" stroke="#000" stroke-width=".25"/>
<g font-size="4.2">
<text x="67.1" y="23.6">Transient Voltage Suppressors (TVS)</text>
<text x="165.9" y="23.6">SMAJ Series</text>
<text x="17.4" y="32.1">Taping and Reel Specifications</text>
</g>
<g font-size="3.2">
<text x="22.7" y="148.2">Part Number</text>
<text x="57.1" y="145.9">Component</text>
<text x="59.6" y="149.8">package</text>
<text x="92.3" y="148.1">Quantity</text>
<text x="120.4" y="148.1">Packaging option</text>
<text x="155.7" y="148.1">Packaging specification</text>
<text x="181.9" y="289.5">Page</text>
<text x="191.6" y="289.5">7</text>
</g>
<g font-size="2.8">
<text x="132.7" y="39.9">Symbol</text>
<text x="148.2" y="39.9">Millimeters</text>
<text x="175.9" y="39.9">Inches</text>
<text x="136.5" y="44.9">W</text>
<text x="151.2" y="44.9">12±0.3</text>
<text x="172.5" y="44.9">0.472±0.012</text>
<text x="136.9" y="50">P</text>
<text x="152" y="50">4±0.1</text>
<text x="172.5" y="50">0.157±0.004</text>
<text x="136.9" y="60">E</text>
<text x="136.9" y="55">F</text>
<text x="150.1" y="60">1.75±0.1</text>
<text x="150.8" y="55">5.5±0.1</text>
<text x="172.5" y="55">0.217±0.004</text>
<text x="172.5" y="60">0.069±0.004</text>
<text x="136.8" y="65">D</text>
<text x="148" y="65">1.5+0.1/-0.0</text>
<text x="169.6" y="65">0.059+0.004/-0.0</text>
<text x="136.1" y="70">P0</text>
<text x="152" y="70">4±0.1</text>
<text x="172.5" y="70">0.157±0.004</text>
<text x="136.1" y="75">P2</text>
<text x="152" y="75">2±0.1</text>
<text x="172.5" y="75">0.079±0.004</text>
<text x="136" y="80">D0</text>
<text x="149.3" y="80">16.7±0.15</text>
<text x="172.5" y="80">0.657±0.006</text>
<text x="136" y="85">D1</text>
<text x="150.5" y="85">330.2±2</text>
<text x="173.2" y="85">13.0±0.079</text>
<text x="135.7" y="95.1">W1</text>
<text x="136" y="90">D2</text>
<text x="149.3" y="95.1">12.64±0.4</text>
<text x="149.5" y="90">59.6+1/-2</text>
<text x="168" y="90">2.346+0.039/-0.079</text>
<text x="172.5" y="95.1">0.498±0.016</text>
<text x="92.1" y="128.5">Direction of Unreeling</text>
<text x="22.4" y="155.3">SMAJXXXA/CA</text>
<text x="55" y="155.3">DO-214AC(SMA)</text>
<text x="95.6" y="155.3">5000</text>
<text x="117.2" y="155.3">Tape&amp;Reel-12mm/13”tape</text>
<text x="163.2" y="155.3">EIA STD RS-481</text>
<text x="34.6" y="289.6">www.ruilon.com.cn</text>
</g>
<g font-size="2.5">
<text x="11.7" y="286.1">Specifications are subject to change without notice.</text>
<text x="93.3" y="286.1">Version: A1/2024-08-02</text>
<text x="11.7" y="289.6">Please refer to http://</text>
<text x="61.1" y="289.6">for current information.</text>
<text x="93.3" y="289.2">File Number: SP-TVS-032</text>
</g>
</svg>
